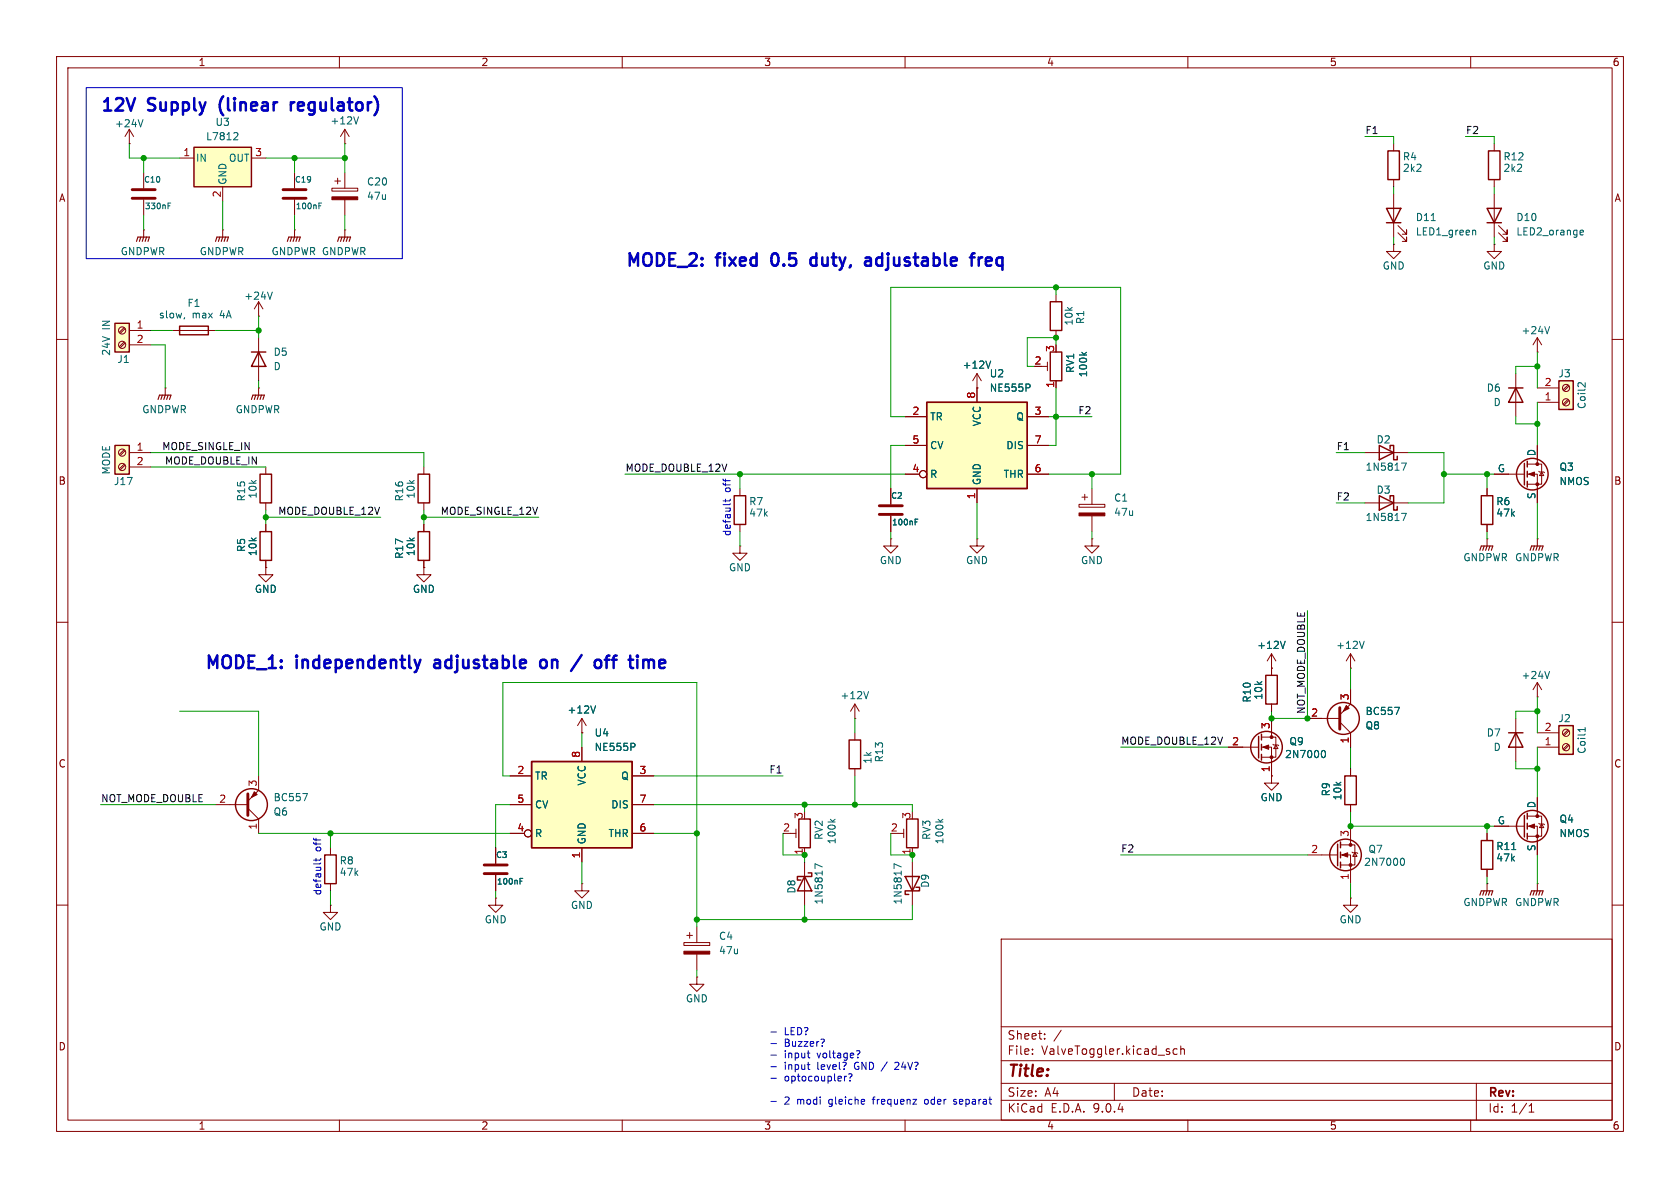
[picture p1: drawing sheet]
<svg xmlns="http://www.w3.org/2000/svg" width="297mm" height="210mm" viewBox="0 0 297 210" stroke-linecap="round" stroke-linejoin="round" font-family="sans-serif">
<g fill="none" stroke="#840000" stroke-width=".18">
<path d="M10 10h277v190h-277zM12 12h273v186h-273zM60 10v2M110 10v2M160 10v2M210 10v2M260 10v2M30.5 58.4h7.6M45.7 55.9h.1M45.7 53.3l-.7 1.3M45.7 53.3l.8 1.3M45.7 53.3v2.6"/>
<path d="M10 60h2M285 60h2M10 110h2M285 110h2M238.8 158.8v1.2h1.2l-1.2 1.3-1.3-1.3h1.3M238.8 158.8h.1M262.9 156.2h.1M262.9 156.2v1.3M10 160h2M177 166h108v32h-108zM285 160h2M60 198v2"/>
<path d="M110 198v2M160 198v2M177 194.5h108M177 191.5h108M177 187.5h108M177 181.5h108M182.5 186.3v.1M182.5 185.5v.1M184.7 183.6v.1M184.7 182.8v.1M187.6 182.1l-1.3 2M197 191.5v3"/>
<path d="M208.1 185.5l-.4-.1-.3 .3v.4l.1 .2h.6M208.7 185.5l.3-.1 .3 .1 .1 .9M208.7 184.9v1.5M210 198v2M260 198v2M261 191.5v6.5M270.3 196.6h.9M270.3 195.5l.4-.4v1.5"/>
</g>
<path d="M261.6 158.2l.3-.7h2l-.2 .7M262.4 157.5l-.3 .7M262.9 157.5l-.3 .7M263.4 157.5l-.3 .7" fill="none" stroke="#840000" stroke-width=".2"/>
<path d="M31.7 57.7h5.1v1.5h-5.1z" fill="none" stroke="#840000" stroke-width=".25"/>
<path d="M32.6 56.1l-.1 .3M48.1 51.6l-.4 1.3" fill="none" stroke="#006464" stroke-width=".18"/>
<path d="M34.3 26h10.1v7h-10.1z" fill="#ffffc2"/>
<g fill="none" stroke="#840000" stroke-width=".25">
<path d="M34.3 26h10.1v7h-10.1zM44.4 62.2h2.6M45.7 62.2l1.3 2.6h-2.6zM46 83.8h2v5.1h-2zM46 94h2v5.1h-2zM237.7 137.2h2.1v5h-2.1zM266.7 129.5h2.5M268 129.5l1.2 2.6h-2.5zM236.5 149.2v3.8M237 148.8v1.1M237 150.6v1M237 152.4v1"/>
<path d="M261.9 148.6h2v5.1h-2zM269.5 144.1v3.9M270 143.8v1M270 145.5v1.1M270 147.3v1"/>
<circle cx="237.5" cy="127" r="2.82"/>
<circle cx="237.9" cy="151.1" r="2.79"/>
<circle cx="270.9" cy="146" r="2.79"/>
</g>
<g fill="none" stroke="#840000" stroke-width=".18">
<path d="M22.9 25.4h.1M22.9 22.9l-.8 1.2M22.9 22.9l.7 1.2M22.9 22.9v2.5M25.4 30.5v2.8M25.4 35.3v2.8M31.7 27.9h2.6M39.4 33v2.6M44.4 27.9h2.6M61 25.4h.1M61 22.9l-.8 1.2M61 22.9l.7 1.2"/>
<path d="M61 22.9v2.5M25.4 40.6h.1M25.4 40.6v1.3M39.4 40.6h.1M39.4 40.6v1.3M45.7 59.7v7.6M45.7 68.6h.1M45.7 68.6v1.3M47 82.6v1.2M47 88.9v1.3M47 92.7v1.3M47 99.1v1.2"/>
<path d="M47 100.3v1.3h1.3l-1.3 1.3-1.3-1.3h1.3M47 100.3h.1M231.1 127h5.8M236.9 127.6l1.9 1.9v2.6M238.8 121.9v2.6l-1.9 1.9M238.8 135.9v1.3M268 127v7.6M231.1 151.1h5.4M237 149.4h2.5v3.5h-2.5M237 151.1h1.8v5.1M238.8 142.2v1.3M238.8 146.1v3.3"/>
<path d="M239 150.6l.1 .1h.8l.1 .2M239.5 150.7l.4 .7h-.8zM262.9 147.3v1.3M262.9 153.7v1.2M264.2 146.1h5.3M270 144.3h2.5v3.5h-2.5M270 146.1h1.8v5M271.8 156.2h.1M271.8 141v3.3M271.8 156.2v1.3M272 145.5l.2 .2h.7l.1 .1M272.5 145.7l.4 .6h-.7z"/>
</g>
<path d="M25.3 21.2l-.4 1.2M29.7 36.4h.3M29.7 35.9h.5M41.5 23.4l.4 .1 .2 .3-.8 .9h.8M246.6 125h.8l-.5 1.3M247.7 151.8l.2-.1a.68 .68 0 0 1 .4 .6 .68 .68 0 0 1-.4 .7l-.2-.1M267.2 150.2h.8" fill="none" stroke="#006464" stroke-width=".18"/>
<g fill="#840000" stroke="#840000" stroke-width=".18">
<path d="M237.2 151.1l1.1-.4v.8z"/>
<path d="M270.3 146.1l1-.4v.7z"/>
<path d="M238 124.7l.5 .5-1 .5z"/>
<circle cx="238.8" cy="149.4" r=".25"/>
<circle cx="238.8" cy="152.9" r=".25"/>
<circle cx="271.8" cy="144.3" r=".25"/>
<circle cx="271.8" cy="147.8" r=".25"/>
</g>
<g fill="none" stroke="#840000" stroke-width=".2">
<path d="M24.1 42.7l.3-.8h2l-.2 .8M24.9 41.9l-.3 .8M25.4 41.9l-.3 .8M25.9 41.9l-.2 .8M38.1 42.7l.3-.8h2l-.3 .8M38.9 41.9l-.3 .8M39.4 41.9l-.3 .8M39.9 41.9l-.3 .8M44.4 70.6l.3-.7h2l-.2 .7M45.2 69.9l-.2 .7M45.7 69.9l-.2 .7M46.2 69.9l-.2 .7"/>
<path d="M270.5 158.2l.3-.7h2l-.3 .7M271.3 157.5l-.3 .7M271.8 157.5l-.3 .7M272.3 157.5l-.3 .7"/>
</g>
<path d="M23.4 33.5h4M23.4 35.1h4M236.9 125.1v3.8" fill="none" stroke="#840000" stroke-width=".51"/>
<path d="M20.3 78.7h2.6v5.1h-2.6z" fill="#ffffc2"/>
<path d="M20.3 78.7h2.6v5.1h-2.6z" fill="none" stroke="#840000" stroke-width=".25"/>
<g fill="none" stroke="#840000" stroke-width=".18">
<path d="M21.9 79.5l-.8 .8M22.1 79.7l-.8 .8M21.9 82l-.8 .9M22.1 82.2l-.8 .9M22.9 80h3.8M22.9 82.6h3.8"/>
<circle cx="21.6" cy="82.5" r=".63"/>
<circle cx="21.6" cy="80" r=".63"/>
</g>
<path d="M20.3 57.2h2.6v5h-2.6z" fill="#ffffc2"/>
<path d="M20.3 57.2h2.6v5h-2.6zM223.8 119.4h2v5.1h-2z" fill="none" stroke="#840000" stroke-width=".25"/>
<g fill="none" stroke="#840000" stroke-width=".18">
<path d="M21.9 57.9l-.8 .9M22.1 58.1l-.8 .8M22.9 58.4h3.8M21.9 60.5l-.8 .8M22.1 60.6l-.8 .9M22.9 61h3.8M29.2 68.6h.1M29.2 68.6v1.3M224.8 118.1h.1M224.8 115.6l-.8 1.2M224.8 115.6l.8 1.2M224.8 115.6v3.8"/>
<path d="M238.8 118.1h.1M238.8 115.6l-.8 1.2M238.8 115.6l.7 1.2M238.8 115.6v2.5M224.8 124.5v1.2M87.6 149.9v2.8M87.6 154.7v2.8M102.9 156.2v1.3h1.2l-1.2 1.3-1.3-1.3h1.3M102.9 156.2h.1"/>
<circle cx="21.6" cy="58.4" r=".63"/>
<circle cx="21.6" cy="61" r=".63"/>
</g>
<path d="M27.9 70.6l.3-.7h2l-.2 .7M28.7 69.9l-.3 .7M29.2 69.9l-.2 .7M29.7 69.9l-.2 .7" fill="none" stroke="#840000" stroke-width=".2"/>
<path d="M227.2 113.4l-.4 1.2M241.2 113.4l-.4 1.2M91.9 155.8h.4M91.9 155.3h.5" fill="none" stroke="#006464" stroke-width=".18"/>
<path d="M85.6 152.9h4.1M85.6 154.4h4.1" fill="none" stroke="#840000" stroke-width=".51"/>
<path d="M94 134.6h17.8v15.3h-17.8z" fill="#ffffc2"/>
<path d="M73.9 83.8h2v5.1h-2zM94 134.6h17.8v15.3h-17.8z" fill="none" stroke="#840000" stroke-width=".25"/>
<g fill="none" stroke="#840000" stroke-width=".18">
<path d="M74.9 82.6v1.2M74.9 88.9v1.3M157.5 95.3v1.2h1.2l-1.2 1.3-1.3-1.3h1.3M157.5 95.3h.1M74.9 100.3v1.3h1.3l-1.3 1.3-1.2-1.3h1.2M74.9 100.3h.1M90.2 137.2h3.8M102.9 132.1v2.5M111.8 137.2h3.8M90.2 142.2h3.8M90.2 147.3h2.5M102.9 149.9v2.5"/>
<path d="M111.8 142.2h3.8M111.8 147.3h3.8M120.9 166.6h4.6v.5h-4.6zM121.4 165.4h1M121.9 164.8v1.1M123.2 163.8v2.8M123.2 168.7v2.8"/>
<circle cx="93.3" cy="147.3" r=".63"/>
</g>
<path d="M112.1 131.5l.2 .1-.2 .4" fill="none" stroke="#006464" stroke-width=".18"/>
<path d="M120.9 168.1h4.6v.6h-4.6z" fill="#840000" stroke="#840000" stroke-width=".18"/>
<path d="M163.8 71.1h17.8v15.3h-17.8z" fill="#ffffc2"/>
<g fill="none" stroke="#840000" stroke-width=".25">
<path d="M245.1 36.8h2.5l-1.2 2.6zM245.1 39.4h2.5M245.4 26.7h2v5.1h-2zM262.9 36.8h2.5l-1.2 2.6zM262.9 39.4h2.5M263.1 26.7h2.1v5.1h-2.1zM185.7 53.3h2v5.1h-2zM163.8 71.1h17.8v15.3h-17.8zM185.7 62.2h2v5.1h-2zM73.9 94h2v5.1h-2zM129.8 87.6h2v5.1h-2zM269.5 81.9v3.8"/>
<path d="M270 81.5v1.1M270 83.3v1M270 85.1v1"/>
<circle cx="270.9" cy="83.8" r="2.79"/>
<circle cx="44.4" cy="142.2" r="2.82"/>
</g>
<g fill="none" stroke="#840000" stroke-width=".18">
<path d="M52.1 30.5v2.8M52.1 35.3v2.8M58.7 33.3h4.5v.5h-4.5zM59.2 32h1M59.7 31.5v1M61 30.5v2.8M61 35.3v2.8M246.4 25.4v1.3M246.4 31.8v1.2M246.4 34.3v7.6M247.1 39.9l1.6 1.5v-.8v.8h-.8M264.2 25.4v1.3"/>
<path d="M264.2 31.8v1.2M264.2 34.3v7.6M264.9 39.9l1.5 1.5v-.8v.8h-.7M52.1 40.6h.1M52.1 40.6v1.3M61 40.6h.1M61 40.6v1.3M186.7 52.1v1.2M186.7 58.4v1.3M246.4 43.2v1.3h1.2l-1.2 1.2-1.3-1.2h1.3M246.4 43.2h.1M247.1 41.1l1.6 1.6v-.8v.8h-.8"/>
<path d="M264.2 43.2v1.3h1.2l-1.2 1.2-1.3-1.2h1.3M264.2 43.2h.1M264.9 41.1l1.5 1.6v-.8v.8h-.7M271.8 59.7v2.5M271.8 59.7l-.8 1.3M271.8 59.7l.7 1.3M160 73.7h3.8M160 78.7h3.8M172.7 68.6h.1M172.7 66v5.1M172.7 66l-.7 1.3M172.7 66l.8 1.3"/>
<path d="M181.6 73.7h3.8M181.6 78.7h3.8M184.1 64.8h1.1M185.2 64v1.5M186.7 67.3v1.3M271.8 62.2h.1M271.8 78.7v3.3M74.9 92.7v1.3M74.9 99.1v1.2M130.8 96.5v1.3h1.3l-1.3 1.3-1.3-1.3h1.3M130.8 96.5h.1M130.8 86.4v1.2"/>
<path d="M130.8 92.7v1.3M157.5 86.4v2.8M157.5 91.2v2.8M160 83.8h2.6M172.7 95.3v1.2h1.3l-1.3 1.3-1.3-1.3h1.3M172.7 95.3h.1M172.7 86.4v2.5M181.6 83.8h3.8M190.8 89.2h4.5v.5h-4.5zM191.3 87.9h1M191.8 87.4v1M193 95.3v1.2h1.3l-1.3 1.3-1.2-1.3h1.2"/>
<path d="M193 95.3h.1M193 86.4v2.8M193 91.2v2.8M264.2 83.8h5.3M270 82h2.5v3.6h-2.5M270 83.8h1.8v5.1M272 83.3l.2 .1h.7l.1 .2M272.5 83.4l.4 .7h-.7zM45.7 137.2v2.5l-1.9 1.9M271.8 123.2h.1M271.8 120.7v2.5M271.8 120.7l-.8 1.2"/>
<path d="M271.8 120.7l.7 1.2M38.1 142.2h5.7M43.8 142.9l1.9 1.9v2.5M58.4 160v1.3h1.3l-1.3 1.3-1.3-1.3h1.3M58.4 160h.1"/>
<circle cx="163.2" cy="83.8" r=".63"/>
</g>
<g fill="none" stroke="#006464" stroke-width=".18">
<path d="M56.4 36.4h.3M56.4 35.9h.5M253 39h.7M260.5 40.7l.4 .2v.6M273.9 57.7l-.4 1.3M279.4 40.8l.4-.1 .1 .3-.6 .1M279.4 41.5h.5M175.1 63.8l-.4 1.3M182 68l.1 .1-.1 .4M191.2 62.3l.5 .5M192.1 62.3l-.5 .3M161.8 92.3h.3"/>
<path d="M161.8 91.8h.5M273.9 118.7l-.4 1.3M53.5 140.3h.9l-.6 1.2"/>
</g>
<path d="M50.8 42.7l.3-.8h2l-.3 .8M51.6 41.9l-.3 .8M52.1 41.9l-.3 .8M52.6 41.9l-.3 .8M59.7 42.7l.2-.8h2.1l-.3 .8M60.5 41.9l-.3 .8M61 41.9l-.3 .8M61.5 41.9l-.3 .8" fill="none" stroke="#840000" stroke-width=".2"/>
<path d="M50 33.5h4.1M50 35.1h4.1M155.4 89.4h4.1M155.4 90.9h4.1M43.8 140.3v3.8" fill="none" stroke="#840000" stroke-width=".51"/>
<g fill="#840000" stroke="#840000" stroke-width=".18">
<path d="M58.7 34.8h4.5v.5h-4.5z"/>
<path d="M270.3 83.8l1-.4v.8z"/>
<path d="M190.8 90.7h4.5v.5h-4.5z"/>
<path d="M45 140l.5 .5-1.1 .5z"/>
<circle cx="271.8" cy="82" r=".25"/>
<circle cx="271.8" cy="85.6" r=".25"/>
</g>
<path d="M275.6 128.3h2.5v5.1h-2.5z" fill="#ffffc2"/>
<g fill="none" stroke="#840000" stroke-width=".25">
<path d="M243.8 78.7l2.6 1.3-2.6 1.3zM245.7 79.4v-.7h.7v2.6h.6v-.7M243.8 87.6l2.6 1.3-2.6 1.3zM245.7 88.3v-.7h.7v2.6h.6v-.7M261.9 87.6h2v5.1h-2zM150.1 130.8h2v5.1h-2zM222.5 130.2v3.8M223 129.8v1M223 131.6v1M223 133.4v1M275.6 128.3h2.5v5.1h-2.5zM141.2 144.8h2.1v5.1h-2.1z"/>
<path d="M142.2 154.9l1.3 2.6h-2.5zM142.9 154.3h.6v.6h-2.5v.7h.6M160 154.9h2.6l-1.3 2.6zM160.3 144.8h2v5.1h-2zM161.9 156.8h.7v.7h-2.6v.6h.7"/>
<circle cx="223.9" cy="132.1" r="2.79"/>
</g>
<g fill="none" stroke="#840000" stroke-width=".18">
<path d="M241.3 88.9h7.6M241.3 80h7.6M262.9 95.3h.1M262.9 86.4v1.2M262.9 92.7v1.3M262.9 95.3v1.2M271.8 95.3h.1M271.8 95.3v1.2M151.1 127h.1M151.1 124.5l-.7 1.2M151.1 124.5l.8 1.2M151.1 124.5v2.5"/>
<path d="M151.1 129.5v1.3M151.1 135.9v1.3M217.2 132.1h5.3M223 130.3h2.6v3.6h-2.6M223 132.1h1.8v5.1M224.8 137.2v1.2h1.3l-1.3 1.3-1.3-1.3h1.3M224.8 137.2h.1M224.8 127v3.3M225 131.6l.2 .1h.7l.2 .1M225.6 131.7l.3 .6h-.7zM271.8 132.1h3.8M271.8 129.5h3.8"/>
<path d="M277.2 131.6l-.9 .8M277.2 129l-.9 .9M277.4 131.7l-.9 .9M277.4 129.2l-.9 .8M139.7 147.3h1M140.7 146.6v1.5M142.2 149.9v1.2M142.2 152.4v7.6M158.7 147.3h1.1M159.8 146.6v1.5M161.3 149.9v1.2M161.3 152.4v7.6"/>
<circle cx="276.9" cy="132.1" r=".63"/>
<circle cx="276.9" cy="129.5" r=".63"/>
</g>
<path d="M247.8 90.7h.8l-.5 1.3M247.8 81.9h.8l-.5 1.2M153.5 122.2l-.4 1.3M233.8 132.7h.1a.68 .68 0 0 1 .4 .6 .68 .68 0 0 1-.4 .6h-.1M280.2 128.6v.7M280.2 129h-1.2l.1 .1M145.4 153.2l-1.3-.5v.8M146.8 144.8l.5 .5M147.6 144.8l-.4 .4M159.3 153.2l-1.2-.5v.8M165.8 144.8l.5 .5M166.7 144.8l-.5 .4" fill="none" stroke="#006464" stroke-width=".18"/>
<g fill="#840000" stroke="#840000" stroke-width=".18">
<path d="M223.3 132.1l1-.4v.8z"/>
<circle cx="224.8" cy="130.3" r=".25"/>
<circle cx="224.8" cy="133.9" r=".25"/>
</g>
<path d="M261.6 97.3l.3-.8h2l-.2 .8M262.4 96.5l-.3 .8M262.9 96.5l-.3 .8M263.4 96.5l-.3 .8M270.5 97.3l.3-.8h2l-.3 .8M271.3 96.5l-.3 .8M271.8 96.5l-.3 .8M272.3 96.5l-.3 .8" fill="none" stroke="#840000" stroke-width=".2"/>
<path d="M275.6 67.3h2.5v5.1h-2.5z" fill="#ffffc2"/>
<path d="M266.7 68.6h2.5M268 68.6l1.2 2.5h-2.5zM275.6 67.3h2.5v5.1h-2.5zM57.4 151.1h2v5.1h-2z" fill="none" stroke="#840000" stroke-width=".25"/>
<g fill="none" stroke="#840000" stroke-width=".18">
<path d="M160 73.7h3.8M160 78.7h3.8M172.7 68.6h.1M172.7 68.6v2.5M181.6 73.7h3.8M181.6 78.7h3.8M186.7 67.3v1.3M268 66v7.7M271.8 71.1h3.8M271.8 68.6h3.8M271.8 78.7v2.6M277.2 70.6l-.9 .9"/>
<path d="M277.2 68.1l-.9 .8M277.4 70.8l-.9 .8M277.4 68.2l-.9 .9M47 92.7v1.3M47 99.1v1.2M74.9 92.7v1.3M74.9 99.1v1.2M157.5 86.4v2.8M157.5 91.2v2.8M160 83.8h2.6M172.7 86.4v2.5M181.6 83.8h3.8"/>
<path d="M262.9 86.4v1.2M262.9 92.7v1.3M264.2 83.8h2.5M271.8 86.4v2.5M47 100.3h.1M74.9 100.3h.1M224.8 118.1h.1M224.8 118.1v1.3M90.2 137.2h3.8M102.9 129.5h.1M102.9 127l-.8 1.3M102.9 127l.7 1.3"/>
<path d="M102.9 127v2.5M102.9 132.1v2.5M111.8 137.2h3.8M217.2 132.1h2.5M224.8 137.2h.1M224.8 124.5v1.2M224.8 127v2.5M224.8 134.6v2.6M231.1 127h2.6M238.8 121.9v2.6M238.8 129.5v2.6M238.8 135.9v1.3"/>
<path d="M58.4 149.9v1.2M58.4 156.2v1.3M87.6 158.8v1.2h1.3l-1.3 1.3-1.2-1.3h1.2M87.6 158.8h.1M87.6 149.9v2.8M87.6 154.7v2.8M90.2 142.2h3.8M90.2 147.3h2.5M102.9 149.9v2.5M111.8 142.2h3.8M111.8 147.3h3.8M238.8 142.2v1.3"/>
<path d="M262.9 147.3v1.3M262.9 153.7v1.2M264.2 146.1h2.5M271.8 141v2.5M271.8 148.6v2.5M123.2 172.7v1.3h1.3l-1.3 1.3-1.3-1.3h1.3M123.2 172.7h.1"/>
<circle cx="276.9" cy="68.6" r=".63"/>
<circle cx="276.9" cy="71.1" r=".63"/>
<circle cx="163.2" cy="83.8" r=".63"/>
<circle cx="93.3" cy="147.3" r=".63"/>
</g>
<g fill="none" stroke="#006464" stroke-width=".18">
<path d="M175.1 63.8l-.4 1.3M182 68l.1 .1-.1 .4M191.2 62.3l.5 .5M192.1 62.3l-.5 .3M280.2 67.6v.8l-.7-.7-.3-.1-.2 .3M161.8 92.3h.3M161.8 91.8h.5M227.2 113.4l-.4 1.2M105.3 124.8l-.4 1.3M112.1 131.5l.2 .1-.2 .4M233.8 132.7h.1a.68 .68 0 0 1 .4 .6 .68 .68 0 0 1-.4 .6h-.1M246.6 125h.8l-.5 1.3"/>
<path d="M91.9 155.8h.4M91.9 155.3h.5M267.2 150.2h.8"/>
</g>
<g fill="none" stroke="#009600" stroke-width=".18">
<path d="M22.9 25.4v2.5h8.8M25.4 27.9v2.6M25.4 38.1v2.5M39.4 35.6v5M47 27.9h14M52.1 27.9v2.6M52.1 38.1v2.5M61 25.4v5.1M61 38.1v2.5M241.3 24.1h5.1v1.3M246.4 33v1.3M259.1 24.1h5.1v1.3"/>
<path d="M264.2 33v1.3M26.7 58.4h3.8M38.1 58.4h7.6M45.7 55.9v3.8M186.7 50.8v1.3M246.4 41.9v1.3M264.2 41.9v1.3M26.7 61h2.5v7.6M45.7 67.3v1.3M160 73.7h-2.5v-22.9h40.6v33h-12.7M160 78.7h-2.5v7.7M185.4 73.7h7.6"/>
<path d="M186.7 61v-1.3h-5.1v5.1h1.3M186.7 68.6v10.1h-1.3M268 73.7v1.2h3.8M271.8 64.8h-3.8v1.2M271.8 62.2v6.4M271.8 71.1v7.6M26.7 80h48.2v2.6M26.7 82.6h20.3M47 91.4h20.3M47 90.2v2.5M74.9 91.4h20.3M74.9 90.2v2.5"/>
<path d="M110.5 83.8h49.5M130.8 83.8v2.6M130.8 94v2.5M157.5 94v1.3M172.7 88.9v6.4M193 83.8v2.6M193 94v1.3M236.2 80h5.1M236.2 88.9h5.1M248.9 80h6.4v8.9h-6.4M255.3 83.8h8.9M262.9 83.8v2.6"/>
<path d="M262.9 94v1.3M271.8 88.9v6.4M231.1 108v19h-6.3v-1.3M238.8 118.1v3.8M31.7 125.7h14v11.5M90.2 137.2h-1.3v-16.5h34.3v43.1M102.9 129.5v2.6M115.6 137.2h22.8M151.1 127v2.5M151.1 137.2v5M198.1 132.1h19.1M238.8 132.1v3.8"/>
<path d="M268 134.6v1.3h3.8M271.8 125.7h-3.8v1.3M271.8 123.2v6.3M271.8 132.1v8.9M17.8 142.2h20.3M45.7 147.3h44.5M58.4 147.3v2.6M58.4 157.5v2.5M87.6 157.5v1.3M90.2 142.2h-2.6v7.7M102.9 152.4v3.8M115.6 142.2h45.7v1.3"/>
<path d="M115.6 147.3h7.6M138.4 147.3v3.8h3.8v1.3M142.2 142.2v1.3M157.5 147.3v3.8h3.8v1.3M198.1 151.1h33M238.8 143.5v2.6h25.4M238.8 156.2v2.6M262.9 146.1v1.2M262.9 154.9v1.3M271.8 151.1v5.1M123.2 171.5v1.2M142.2 160v2.6"/>
<path d="M161.3 160v2.6h-38.1"/>
</g>
<g fill="none" stroke="#0000c2" stroke-width=".18">
<path d="M15.2 15.5h55.9v30.2h-55.9zM128.3 88.2v.5M129.1 88.2l-.2 .3h-1.1M55.9 151.7v.5M56.7 151.7l-.2 .3h-1.1M136.3 182.4h1M136.3 184.5h1M136.3 186.5h1M136.3 188.6h1M136.3 190.6h1M136.3 194.7h1M142.7 186.2h.5"/>
<path d="M142.7 188.2h.5M142.9 186.9l.3 .1M142.9 189l.3 .1M145.5 183.7l.2 .2-.1 .3M149.7 190.2l-.3 .2M150 189.9l.4-.1 .2 .2-.3 .6M150.3 191v.1M151.5 185.7h.3l.2 .2v.3l-.3 .1M158.4 187.8l-.2 .1M158.8 188.3l-.7 .8h.8M163.6 194.4l-.2 .2 .2 .5M168.6 195.1l.3 .1"/>
<path d="M168.9 194.3l-.3 .2v.2l.3 .1"/>
</g>
<g fill="none" stroke="#0000c2" stroke-width=".44">
<path d="M51.4 18.1v1.4M52 18.1a.56 .56 0 0 0-.6 .4M144.1 45.5h-.4l-.4 .4 .1 .9 .3 .2h.4M153.2 45.5l.7 .1 .1 1.4M154 46.9l-.8 .1M154 46l-.8 .1M171.5 45.5h.8M172.3 44.8l-.4 .1-.1 .2v1.9M173 45.5v1.5M173.7 45.5a.56 .56 0 0 0-.7 .4M74.3 116.6l-.5 1.5M96.4 116.7a.6 .6 0 0 0-.9 .3v.7a.6 .6 0 0 0 .9 .3"/>
<path d="M102.8 115.8l-1.9 2.8M105.6 116.6a.6 .6 0 0 1 .7 .4v.7a.6 .6 0 0 1-.7 .4M106.9 116.6h.9M107.8 115.9l-.5 .1-.1 .2v1.9M113.7 116.8a.55 .55 0 0 1 1 .1M113.7 116.6v1.5M114.7 116.9v1.2M114.8 116.7l-.1 .2"/>
</g>
<g fill="#009600" stroke="#009600" stroke-width=".18">
<circle cx="142.2" cy="162.6" r=".46"/>
<circle cx="123.2" cy="162.6" r=".46"/>
<circle cx="123.2" cy="147.3" r=".46"/>
<circle cx="142.2" cy="151.1" r=".46"/>
<circle cx="161.3" cy="151.1" r=".46"/>
<circle cx="142.2" cy="142.2" r=".46"/>
<circle cx="151.1" cy="142.2" r=".46"/>
<circle cx="47" cy="91.4" r=".46"/>
<circle cx="45.7" cy="58.4" r=".46"/>
<circle cx="25.4" cy="27.9" r=".46"/>
<circle cx="52.1" cy="27.9" r=".46"/>
<circle cx="193" cy="83.8" r=".46"/>
<circle cx="186.7" cy="73.7" r=".46"/>
<circle cx="186.7" cy="50.8" r=".46"/>
<circle cx="186.7" cy="59.7" r=".46"/>
<circle cx="61" cy="27.9" r=".46"/>
<circle cx="130.8" cy="83.8" r=".46"/>
<circle cx="74.9" cy="91.4" r=".46"/>
<circle cx="271.8" cy="64.8" r=".46"/>
<circle cx="271.8" cy="125.7" r=".46"/>
<circle cx="231.1" cy="127" r=".46"/>
<circle cx="224.8" cy="127" r=".46"/>
<circle cx="262.9" cy="146.1" r=".46"/>
<circle cx="238.8" cy="146.1" r=".46"/>
<circle cx="271.8" cy="135.9" r=".46"/>
<circle cx="58.4" cy="147.3" r=".46"/>
<circle cx="262.9" cy="83.8" r=".46"/>
<circle cx="255.3" cy="83.8" r=".46"/>
<circle cx="271.8" cy="74.9" r=".46"/>
</g>
<g font-size="3.1" fill="#0000c2">
<text x="17.6" y="20.3">12V</text>
<text x="26.2" y="20.3">Supply</text>
<text x="39.6" y="20.3">(linear</text>
<text x="53.1" y="20.3">regulator)</text>
<text x="110.4" y="47.7">MODE_2:</text>
<text x="126.7" y="47.7">fixed</text>
<text x="137.3" y="47.7">0.5</text>
<text x="145.1" y="47.7">duty,</text>
<text x="155.6" y="47.7">adjustable</text>
<text x="175.2" y="47.7">freq</text>
<text x="36" y="118.9">MODE_1:</text>
<text x="52.4" y="118.9">independently</text>
<text x="77.6" y="118.9">adjustable</text>
<text x="97.3" y="118.9">on</text>
<text x="103.8" y="118.9">/</text>
<text x="108.7" y="118.9">off</text>
<text x="115.7" y="118.9">time</text>
</g>
<text font-size="2.8" fill="#840000" x="178" y="190.9">Title:</text>
<g font-size="2.1" fill="#840000">
<text x="178" y="184">Sheet:</text>
<text x="178" y="186.7">File:</text>
<text x="184.1" y="186.7">ValveToggler.kicad_sch</text>
<text x="178" y="196.9">KiCad</text>
<text x="178" y="194.1">Size:</text>
<text x="184.7" y="194.1">A4</text>
<text x="185.7" y="196.9">E.D.A.</text>
<text x="193.3" y="196.9">9.0.4</text>
<text x="200" y="194.1">Date:</text>
<text x="263" y="194.3">Rev:</text>
<text x="263" y="196.9">Id:</text>
<text x="267.1" y="196.9">1/1</text>
</g>
<g font-size="1.8" fill="#840000">
<text x="35" y="11.9">1</text>
<text x="85" y="11.9">2</text>
<text x="135" y="11.9">3</text>
<text x="185" y="11.9">4</text>
<text x="235" y="11.9">5</text>
<text x="285" y="11.9">6</text>
<text x="10.3" y="35.9">A</text>
<text x="285.3" y="35.9">A</text>
<text x="10.3" y="85.9">B</text>
<text x="285.3" y="85.9">B</text>
<text x="10.3" y="135.9">C</text>
<text x="285.3" y="135.9">C</text>
<text x="10.3" y="185.9">D</text>
<text x="285.3" y="185.9">D</text>
<text x="35" y="199.9">1</text>
<text x="85" y="199.9">2</text>
<text x="135" y="199.9">3</text>
<text x="185" y="199.9">4</text>
<text x="235" y="199.9">5</text>
<text x="285" y="199.9">6</text>
</g>
<g font-size="1.8" fill="#006464">
<text x="20.2" y="22.7">+24V</text>
<text x="38" y="22.5">U3</text>
<text x="58.3" y="22.2">+12V</text>
<text x="34.5" y="28.8">IN</text>
<text x="36.3" y="25">L7812</text>
<text x="40.4" y="28.8">OUT</text>
<text x="247.9" y="28.5">R4</text>
<text x="265.7" y="28.5">R12</text>
<text x="40.2" y="32.8" transform="rotate(-90 40.2 32.8)">GND</text>
<text x="64.8" y="33">C20</text>
<text x="64.8" y="35.5">47u</text>
<text x="247.9" y="30.6">2k2</text>
<text x="265.7" y="30.6">2k2</text>
<text x="250.2" y="39.3">D11</text>
<text x="250.2" y="41.8">LED1_green</text>
<text x="268" y="39.3">D10</text>
<text x="268" y="41.8">LED2_orange</text>
<text x="21.2" y="45.3">GNDPWR</text>
<text x="35.2" y="45.3">GNDPWR</text>
<text x="47.9" y="45.3">GNDPWR GNDPWR</text>
<text x="244.3" y="47.9">GND</text>
<text x="262.1" y="47.9">GND</text>
<text x="43.1" y="53.2">+24V</text>
<text x="19.7" y="58.3" transform="rotate(-90 19.7 58.3)">IN</text>
<text x="28" y="56.5">slow,</text>
<text x="33" y="54.5">F1</text>
<text x="34" y="56.5">max</text>
<text x="39" y="56.5">4A</text>
<text x="189.8" y="57.6" transform="rotate(-90 189.8 57.6)">10k</text>
<text x="191.9" y="57.4" transform="rotate(-90 191.9 57.4)">R1</text>
<text x="268.9" y="59.3">+24V</text>
<text x="19.7" y="63" transform="rotate(-90 19.7 63)">24V</text>
<text x="20.7" y="64.4">J1</text>
<text x="48.3" y="63.1">D5</text>
<text x="48.3" y="65.6">D</text>
<text x="170.1" y="65.4">+12V</text>
<text x="174.9" y="66.9">U2</text>
<text x="174.9" y="69.4">NE555P</text>
<text x="190.1" y="66" transform="rotate(-90 190.1 66)">RV1</text>
<text x="192.4" y="66.8" transform="rotate(-90 192.4 66.8)">100k</text>
<text x="262.7" y="69.4">D6</text>
<text x="263.9" y="72">D</text>
<text x="275.4" y="66.9">J3</text>
<text x="25.1" y="73.3">GNDPWR</text>
<text x="41.6" y="73.3">GNDPWR</text>
<text x="164.3" y="74.5">TR</text>
<text x="173.6" y="75.5" transform="rotate(-90 173.6 75.5)">VCC</text>
<text x="179.6" y="74.5">Q</text>
<text x="280.5" y="72.4" transform="rotate(-90 280.5 72.4)">Coil2</text>
<text x="19.7" y="84" transform="rotate(-90 19.7 84)">MODE</text>
<text x="164.3" y="79.6">CV</text>
<text x="177.8" y="79.6">DIS</text>
<text x="241.3" y="83.4">1N5817</text>
<text x="243.3" y="78.6">D2</text>
<text x="264.7" y="83.6">G</text>
<text x="271.5" y="80.7" transform="rotate(-90 271.5 80.7)">D</text>
<text x="275.6" y="83.4">Q3</text>
<text x="20" y="86">J17</text>
<text x="43.5" y="88.7" transform="rotate(-90 43.5 88.7)">R15</text>
<text x="45.6" y="88.2" transform="rotate(-90 45.6 88.2)">10k</text>
<text x="71.5" y="88.7" transform="rotate(-90 71.5 88.7)">R16</text>
<text x="73.5" y="88.2" transform="rotate(-90 73.5 88.2)">10k</text>
<text x="132.3" y="89.5">R7</text>
<text x="164.3" y="84.7">R</text>
<text x="173.6" y="85.9" transform="rotate(-90 173.6 85.9)">GND</text>
<text x="177.3" y="84.7">THR</text>
<text x="196.9" y="88.9">C1</text>
<text x="243.3" y="87.5">D3</text>
<text x="264.4" y="89.5">R6</text>
<text x="271.5" y="88.3" transform="rotate(-90 271.5 88.3)">S</text>
<text x="275.6" y="86">NMOS</text>
<text x="132.3" y="91.5">47k</text>
<text x="196.9" y="91.4">47u</text>
<text x="241.3" y="92.3">1N5817</text>
<text x="264.4" y="91.5">47k</text>
<text x="43.5" y="97.7" transform="rotate(-90 43.5 97.7)">R5</text>
<text x="45.6" y="98.4" transform="rotate(-90 45.6 98.4)">10k</text>
<text x="71.5" y="98.9" transform="rotate(-90 71.5 98.9)">R17</text>
<text x="73.5" y="98.4" transform="rotate(-90 73.5 98.4)">10k</text>
<text x="128.8" y="101.2">GND</text>
<text x="155.4" y="99.9">GND</text>
<text x="170.7" y="99.9">GND</text>
<text x="191" y="99.9">GND</text>
<text x="258.6" y="99.4">GNDPWR GNDPWR</text>
<text x="45" y="105">GND</text>
<text x="72.9" y="105">GND</text>
<text x="222.1" y="114.9">+12V</text>
<text x="236.1" y="114.9">+12V</text>
<text x="148.5" y="123.8">+12V</text>
<text x="221.3" y="124.3" transform="rotate(-90 221.3 124.3)">R10</text>
<text x="223.4" y="123.8" transform="rotate(-90 223.4 123.8)">10k</text>
<text x="268.9" y="120.2">+24V</text>
<text x="100.2" y="126.3">+12V</text>
<text x="105" y="130.4">U4</text>
<text x="227.8" y="131.9">Q9</text>
<text x="241.3" y="126.6">BC557</text>
<text x="241.3" y="129.1">Q8</text>
<text x="262.7" y="130.4">D7</text>
<text x="275.4" y="127.9">J2</text>
<text x="105" y="132.9">NE555P</text>
<text x="154.3" y="135.1" transform="rotate(-90 154.3 135.1)">1k</text>
<text x="156.3" y="134.9" transform="rotate(-90 156.3 134.9)">R13</text>
<text x="227.1" y="134.2">2N7000</text>
<text x="263.9" y="132.9">D</text>
<text x="280.5" y="133.4" transform="rotate(-90 280.5 133.4)">Coil1</text>
<text x="48.3" y="141.8">BC557</text>
<text x="94.5" y="138">TR</text>
<text x="94.5" y="143.1">CV</text>
<text x="103.7" y="139" transform="rotate(-90 103.7 139)">VCC</text>
<text x="108" y="143.1">DIS</text>
<text x="109.7" y="138">Q</text>
<text x="222.8" y="141.8">GND</text>
<text x="235.3" y="140.9" transform="rotate(-90 235.3 140.9)">R9</text>
<text x="237.3" y="141.6" transform="rotate(-90 237.3 141.6)">10k</text>
<text x="271.5" y="143" transform="rotate(-90 271.5 143)">D</text>
<text x="48.3" y="144.4">Q6</text>
<text x="94.5" y="148.2">R</text>
<text x="103.7" y="149.4" transform="rotate(-90 103.7 149.4)">GND</text>
<text x="107.5" y="148.2">THR</text>
<text x="145.6" y="148.6" transform="rotate(-90 145.6 148.6)">RV2</text>
<text x="147.9" y="149.3" transform="rotate(-90 147.9 149.3)">100k</text>
<text x="164.7" y="148.6" transform="rotate(-90 164.7 148.6)">RV3</text>
<text x="167" y="149.3" transform="rotate(-90 167 149.3)">100k</text>
<text x="264.7" y="145.8">G</text>
<text x="275.6" y="148.2">NMOS</text>
<text x="275.6" y="145.6">Q4</text>
<text x="60" y="153">R8</text>
<text x="60" y="155">47k</text>
<text x="241.1" y="153.3">2N7000</text>
<text x="241.8" y="151">Q7</text>
<text x="264.4" y="152.5">47k</text>
<text x="264.4" y="150.5">R11</text>
<text x="271.5" y="150.6" transform="rotate(-90 271.5 150.6)">S</text>
<text x="100.8" y="160.9">GND</text>
<text x="140.8" y="158.1" transform="rotate(-90 140.8 158.1)">D8</text>
<text x="145.6" y="160" transform="rotate(-90 145.6 160)">1N5817</text>
<text x="159.6" y="160" transform="rotate(-90 159.6 160)">1N5817</text>
<text x="164.4" y="157" transform="rotate(-90 164.4 157)">D9</text>
<text x="258.6" y="160.4">GNDPWR GNDPWR</text>
<text x="56.4" y="164.7">GND</text>
<text x="85.6" y="163.4">GND</text>
<text x="127" y="166.3">C4</text>
<text x="236.7" y="163.4">GND</text>
<text x="127" y="168.9">47u</text>
<text x="121.2" y="177.4">GND</text>
</g>
<g font-size="1.8" fill="#0f0f0f">
<text x="241.3" y="23.8">F1</text>
<text x="259.1" y="23.8">F2</text>
<text x="190.5" y="73.3">F2</text>
<text x="28.6" y="79.7">MODE_SINGLE_IN</text>
<text x="29.1" y="82.2">MODE_DOUBLE_IN</text>
<text x="110.5" y="83.5">MODE_DOUBLE_12V</text>
<text x="236.2" y="79.7">F1</text>
<text x="236.2" y="88.6">F2</text>
<text x="49.1" y="91.1">MODE_DOUBLE_12V</text>
<text x="77.8" y="91.1">MODE_SINGLE_12V</text>
<text x="198.1" y="131.7">MODE_DOUBLE_12V</text>
<text x="230.8" y="126.3" transform="rotate(-90 230.8 126.3)">NOT_MODE_DOUBLE</text>
<text x="135.9" y="136.8">F1</text>
<text x="17.8" y="141.9">NOT_MODE_DOUBLE</text>
<text x="198.1" y="150.8">F2</text>
</g>
<g font-size="1.8" fill="#a90000">
<text x="32.3" y="27.7">1</text>
<text x="45" y="27.7">3</text>
<text x="39.1" y="35" transform="rotate(-90 39.1 35)">2</text>
<text x="24.1" y="58.2">1</text>
<text x="24.1" y="60.7">2</text>
<text x="182.8" y="64.5">2</text>
<text x="186.4" y="62.3" transform="rotate(-90 186.4 62.3)">3</text>
<text x="172.5" y="70.6" transform="rotate(-90 172.5 70.6)">8</text>
<text x="186.4" y="68.7" transform="rotate(-90 186.4 68.7)">1</text>
<text x="273" y="70.9">1</text>
<text x="273" y="68.3">2</text>
<text x="161.2" y="73.4">2</text>
<text x="182.8" y="73.4">3</text>
<text x="24.1" y="79.8">1</text>
<text x="24.1" y="82.3">2</text>
<text x="161.2" y="78.5">5</text>
<text x="161.2" y="83.6">4</text>
<text x="182.8" y="78.5">7</text>
<text x="182.8" y="83.6">6</text>
<text x="172.5" y="88.3" transform="rotate(-90 172.5 88.3)">1</text>
<text x="238.5" y="123.9" transform="rotate(-90 238.5 123.9)">3</text>
<text x="217.7" y="131.8">2</text>
<text x="224.5" y="129" transform="rotate(-90 224.5 129)">3</text>
<text x="231.7" y="126.7">2</text>
<text x="238.5" y="131.5" transform="rotate(-90 238.5 131.5)">1</text>
<text x="273" y="131.8">1</text>
<text x="273" y="129.3">2</text>
<text x="91.4" y="136.9">2</text>
<text x="102.6" y="134.1" transform="rotate(-90 102.6 134.1)">8</text>
<text x="113" y="136.9">3</text>
<text x="224.5" y="136.6" transform="rotate(-90 224.5 136.6)">1</text>
<text x="38.7" y="142">2</text>
<text x="45.5" y="139.1" transform="rotate(-90 45.5 139.1)">3</text>
<text x="91.4" y="142">5</text>
<text x="113" y="142">7</text>
<text x="45.5" y="146.8" transform="rotate(-90 45.5 146.8)">1</text>
<text x="91.4" y="147.1">4</text>
<text x="113" y="147.1">6</text>
<text x="138.4" y="147.1">2</text>
<text x="142" y="144.9" transform="rotate(-90 142 144.9)">3</text>
<text x="157.4" y="147.1">2</text>
<text x="161" y="144.9" transform="rotate(-90 161 144.9)">3</text>
<text x="238.5" y="148" transform="rotate(-90 238.5 148)">3</text>
<text x="102.6" y="151.8" transform="rotate(-90 102.6 151.8)">1</text>
<text x="142" y="151.2" transform="rotate(-90 142 151.2)">1</text>
<text x="161" y="151.2" transform="rotate(-90 161 151.2)">1</text>
<text x="231.7" y="150.9">2</text>
<text x="238.5" y="155.6" transform="rotate(-90 238.5 155.6)">1</text>
</g>
<g font-size="1.8" fill="#0000c2">
<text x="129.4" y="87.1" transform="rotate(-90 129.4 87.1)">off</text>
<text x="129.4" y="94.9" transform="rotate(-90 129.4 94.9)">default</text>
<text x="57" y="150.6" transform="rotate(-90 57 150.6)">off</text>
<text x="57" y="158.4" transform="rotate(-90 57 158.4)">default</text>
<text x="138.6" y="183.2">LED?</text>
<text x="138.6" y="185.2">Buzzer?</text>
<text x="138.6" y="187.3">input</text>
<text x="138.6" y="189.3">input</text>
<text x="138.6" y="191.4">optocoupler?</text>
<text x="144.6" y="187.3">voltage?</text>
<text x="144.6" y="189.3">level?</text>
<text x="151.3" y="189.3">GND /</text>
<text x="158.9" y="189.3">24V?</text>
<text x="138.6" y="195.5">2</text>
<text x="141" y="195.5">modi</text>
<text x="146.8" y="195.5">gleiche</text>
<text x="154.8" y="195.5">frequenz</text>
<text x="164.1" y="195.5">oder</text>
<text x="169.5" y="195.5">separat</text>
</g>
<g font-size="1.4" fill="#006464">
<text x="25.4" y="32.5">C10</text>
<text x="52" y="32.5">C19</text>
<text x="25.5" y="37.2">330nF</text>
<text x="52.2" y="37.2">100nF</text>
<text x="157.4" y="88.4">C2</text>
<text x="157.6" y="93.1">100nF</text>
<text x="87.6" y="151.9">C3</text>
<text x="87.7" y="156.6">100nF</text>
</g>
</svg>
